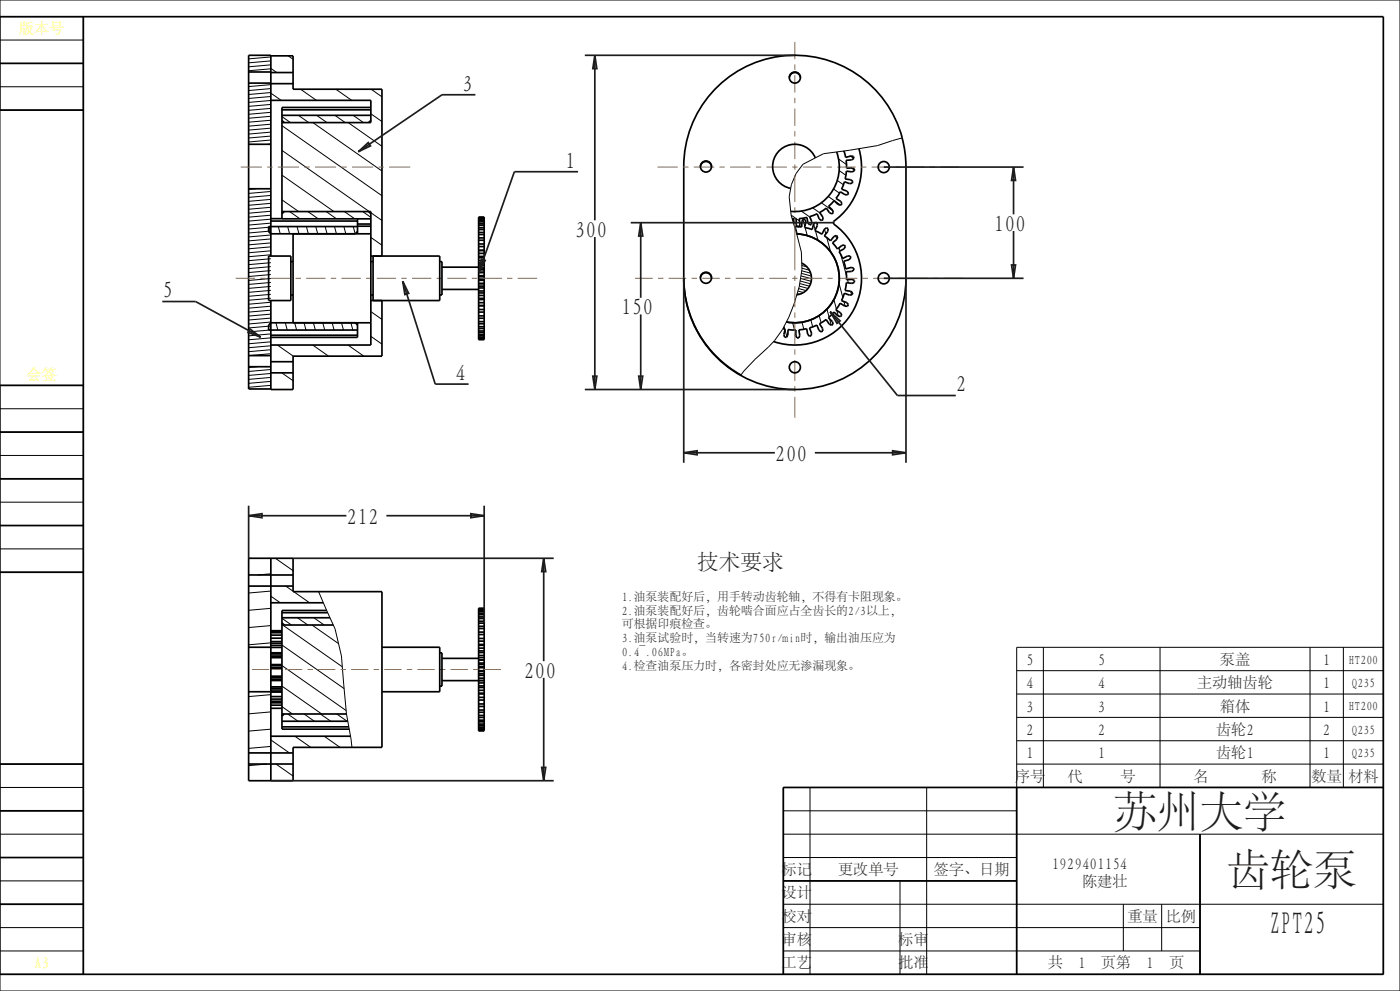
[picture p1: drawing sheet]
<svg xmlns="http://www.w3.org/2000/svg" width="420mm" height="297mm" viewBox="0 0 420 297" stroke-linecap="round" stroke-linejoin="round" font-family="sans-serif">
<g fill="none" stroke="#000" stroke-width=".3">
<path d="M0 0h420v297h-420zM0 5h25v28h-25M0 12h25M0 19h25M81.3 19.4l-6.7 .6M81.3 18.3l-6.7 .5M81.3 17.1l-6.7 .5M86.5 16.7l1.4 1.1M0 26h25M81.3 27.9l3 2.2M81.3 20.5l1.7 1.2M81.3 39.6l-6.7 .6"/>
<path d="M81.3 38.4l-6.7 .6M81.3 37.2l-6.7 .6M81.3 36l-6.7 .6M81.3 34.9l-6.7 .5M81.3 33.7l-6.7 .6M81.3 32.5l-6.7 .6M81.3 31.3l-6.7 .6M81.3 30.1l-6.7 .6M81.3 28.9l-6.7 .6M81.3 27.7l-6.7 .6M81.3 26.6l-6.7 .5M81.3 25.4l-6.7 .5"/>
<path d="M81.3 20.6l-6.7 .6M84.6 37.7l30 21M84.6 34.9l2.5 1.8M87.8 25.1l.1 .1M89.5 34.6l3.1 2.1M90.2 26.7l4.7 3.4M93.9 36.7l20.7 14.6M95 34.6l3.1 2.1M100.5 34.6l3.1 2.1M100.7 26.7l4.8 3.4M104.4 36.7l10.2 7.1M105.9 34.6l3.2 2.1"/>
<path d="M111.3 34.1l3.3 2.3M111.3 26.7l3.3 2.3M77 56.6l-2.4 .2M81.3 59.8l-6.7 .5M81.3 58.6l-6.7 .6M81.3 57.4l-6.7 .6M81.3 43.2h-1M81.3 42l-6.7 .6M81.3 40.8l-6.7 .6M84.6 59.9l5 3.5M84.6 52.5l15.6 10.9M84.6 45.1l26.2 18.3"/>
<path d="M248.4 58.9l3.8 2.6M250.1 56.6l1.7 1.3M251.2 54.1l1.8 1.3M251.5 47.6l2.4 1.7M251.7 51.1l2.1 1.4M253 45.3l.3 .2M255.1 46.8l1 .7M255.4 50.3l.9 .7M270.7 41.3l-7.4 2.3-16.3 2.5-6.1 3.1-2.1 2.8-1.4 3.4-.6 3.6 .6 5.6 1.6 5.5a28.9 28.9 0 0 1-.8 21 30.4 30.4 0 0 1-9.6 14.7l-5.5 5.4-.9 1.3M80.7 67.9l.6 2.2M81.3 79.9l-6.7 .6M81.3 78.7l-6.7 .6"/>
<path d="M81.3 77.5l-6.7 .6M81.3 76.4l-6.7 .5M81.3 75.2l-6.7 .6M81.3 74l-6.7 .6M81.3 72.8l-6.7 .6M81.3 71.6l-6.7 .6M81.3 70.4l-6.7 .6M81.3 69.2l-6.7 .6M81.3 68.1l-6.7 .5M81.3 66.9l-6.7 .6M81.3 65.7l-6.7 .6M81.3 64.5l-6.7 .6"/>
<path d="M81.3 63.3l-6.7 .6M81.3 62.1l-6.7 .6M81.3 60.9l-6.7 .6M83.5 67.9l.6 2.2M86.3 67.9l.6 2.2M86.9 63.4l3.1 2.2M89.1 67.9l.6 2.2M91.9 67.9l.6 2.2M92.4 63.4l3.1 2.2M94.7 67.9l.6 2.2M97.5 67.9l.6 2.2M97.8 63.4l3.1 2.2"/>
<path d="M100.4 67.9l.5 2.2M103.2 67.9l.5 2.2M103.3 63.4l3.1 2.2M106 67.9l.6 2.2M108.8 63.4l2.5 1.7M111.3 71.2l3.3 2.3M111.3 63.7l3.3 2.4M237.3 64.5l2.6 1.7M238.1 66.1l.1 .2M238.6 67.9l.6 2.2M240.4 63.2l2.6 1.9M240.5 79.6l1.6 .4"/>
<path d="M240.9 65.8l.5 2M241.5 68.2l.7 2.4M243.8 62.3l2.2 1.6M244.1 67.1l.5 1.8M244.6 69.2l.8 2.8M246.4 60.8l3.4 2.4M247.4 68.7l.3 1.4M248 71.2l1.2 4.4M250.7 70.6l.3 1.1M251.7 74.3l.3 .9M252.3 76.3l1.6 6.3M81.3 98.9l-6.7 .6"/>
<path d="M81.3 97.7l-6.7 .6M81.3 96.5l-6.7 .6M81.3 95.3l-6.7 .6M81.3 94.1l-6.7 .6M81.3 93l-6.7 .5M81.3 91.8l-6.7 .6M81.3 90.6l-6.7 .6M81.3 89.4l-6.7 .6M81.3 88.2l-6.7 .6M81.3 87l-6.7 .6M81.3 85.8l-6.7 .6M81.3 84.7l-6.7 .5"/>
<path d="M81.3 83.5l-6.7 .6M81.3 82.3l-6.7 .6M81.3 81.1l-6.7 .6M82.8 96.7l.6 2.2M85.6 96.7l.6 2.2M88.4 96.7l.6 2.2M91.2 96.7l.6 2.2M94 96.7l.6 2.2M96.8 96.7l.6 2.2M99.6 96.7l.6 2.2M102.5 96.7l.5 2.2M105.3 96.7l.6 2.2"/>
<path d="M111.3 93.4l3.3 2.3M235.2 97.8l.2 .8M235.5 98.9l.6 2M237.8 96.7l.6 2.2M239.2 88l.7 .2M239.4 87.2l1.6 .5M239.6 86.5l2.2 .6M239.8 85.7l2.6 .7M239.9 85l2.9 .8M240 84.2l3.2 .9M240.2 83.5l3.2 .8M240.3 82.7l3.1 .8"/>
<path d="M240.4 81.9l3 .8M240.5 81.2l2.7 .7M240.6 80.4l2.2 .6M240.6 96.5l.6 2.2M243.2 95.8l.6 2.2M245.7 94.5l.6 2.3M248.1 92.6l.6 2.4M248.9 95.6l.5 1.8M250.2 89.8l.7 2.8M251 93l.5 1.7M251.7 84.8l1.1 4.4M253.2 90.4l.3 1.4"/>
<path d="M254.3 83.8l.2 1M255.2 87.3l.3 1M0 115.5h25v176.5h-25M77.3 109.9l-2.7 .2M81.3 115.5l-6.7 .6M81.3 114.3l-6.7 .6M81.3 113.1l-6.7 .6M81.3 111.9l-6.7 .6M81.3 110.7l-6.7 .6M81.3 106l-6.6 .6M81.3 104.8l-6.7 .6M81.3 103.6l-6.7 .6"/>
<path d="M81.3 102.4l-6.7 .6M81.3 101.3l-6.7 .5M81.3 100.1l-6.7 .6M83.2 103.4l4.8 3.3M84.5 111.7l3.4 2.4M93.8 103.4l4.8 3.3M104.4 103.4l4.8 3.3M111.3 100.8l3.3 2.3M238.7 100.3l.2 .6M0 136.5h25M0 129.5h25M0 122.5h25"/>
<path d="M0 157.5h25M0 150.5h25M0 143.5h25M0 171.5h25M0 164.5h25M75.4 167.3l-.8 .1M81.3 178.7l2.8 1.9M81.3 177.1l-6.7 .6M81.3 172l-4 .3M82.6 167.3l5.3 3.7M85.7 175.6l2.2 1.6M88.1 177.3l4.8 3.3"/>
<path d="M95.6 177.3l4.9 11.2 1.9 8.1 1.5 17.3 1.7 10.1M81.3 192.7l-6.7 .5M81.3 187.5l-6.7 .6M81.3 182.3l-6.7 .6M84.6 199.5l19.2 13.5M84.6 193.3l18.6 13.1M84.6 185.3l2.9 2M84.8 187.3l17.9 12.5M89.2 185.1l3.2 2.2M93.6 187.3l8 5.6M94.2 185.1l3.1 2.2M313 194v42"/>
<path d="M348 194v42M393 194v42M403 194v42M81.3 218.5l-6.7 .6M81.3 213.4l-6.7 .5M81.3 208.2l-6.7 .6M84.6 211.8l3.1 2.2M84.6 205.6l11.9 8.4M86.3 214l3.1 2.2M91.2 214l3.1 2.2M96.1 214l3.1 2.2M101 214l3.1 2.2"/>
<path d="M305 215h110M305 208h110M305 201h110M0 236h25M0 229h25M80 229l-5.4 .5M81.3 221.8l5.5 3.9M81.3 223.7l-6.7 .6M82.8 229l5.1 3.6M88.5 220.6l4.7 3.4M97.3 220.6l4.7 3.4M243 236v56"/>
<path d="M278 236v56M305 229h110M305 222h110M415 236h-180v56h180v-98h-110v98M0 257h25M0 250h25M0 243h25M235 257h70M235 250h180M235 243h70M360 250v42M0 278h25"/>
<path d="M0 271h25M0 264h25M235 278h125M235 271h180M235 264h70M270 264v28M337 271v14M348.5 271v14M0 285h25M235 285h125"/>
</g>
<g fill="none" stroke="#000" stroke-width=".51">
<path d="M0 5h415v287h-415M0 19h25M25 5v287M81.3 16.7h6.6v10h26.7v50h-3.3M0 33h25M74.6 24.9h6.7M74.6 21.6h6.7M81.3 30.1h30v6.6h-26.7M81.3 25.1h6.6M81.3 21.7h6.6M84.6 36.1l.7 .6M84.6 34.6h26.7"/>
<path d="M84.6 32.9h26.7M111.3 32.2h-26.7v33.4M111.3 36.1l-.7 .6M74.6 56.6h6.7M74.6 43.2h6.7M253.2 45.3l.5 1.9 1.6-.5 .8 .2 .1 .6-.7 .4-1.7 .1 .2 2.4 1.6-.1 .7 .3v.2v.4l-.7 .3-1.7-.2-.3 2.3 1.6 .3 .6 .4-.1 .6-.8 .1-1.6-.5-.8 2.2 1.6 .6 .5 .6-.3 .5-.8-.1-1.4-.8-1.3 2 1.4 .9 .4 .6-.4 .5-.8-.2-1.1-1.2-1.7 1.7 1.2 1.2 .2 .7-.4 .4-.8-.4-.9-1.3-2 1.3 .9 1.4 .1 .7-.5 .3-.6-.5-.7-1.5-2.2 .8 .6 1.6-.1 .8-.5 .1-.5-.6-.3-1.6-2.4 .3 .3 1.7-.2 .7h-.6l-.4-.7 .1-1.6h-1.3M257.7 44.6a20 20 0 0 1-7.6 21.7v.8a20 20 0 0 1 6.2 25.4 20 20 0 0 1-24.2 9.9M81.3 76.7v-60.1h-6.7v100h6.7M81.3 66.2h26M81.3 65.5l30 .1M84.6 63.4h26.7v6.7M85.3 63.4l-.7 .7"/>
<path d="M107.3 67.9h-26.7v1.5l.7 .7h25.3l.7-.7M107.3 65.6v4.5M107.3 67.8h4M107.3 67.1h4M110.6 63.4l.7 .7M143.6 79.4h1.7M143.6 78.8h1.7M143.6 78.1h1.7M143.6 77.2h1.7M143.6 76.9h1.7M143.6 75.9h1.7M143.6 75.1h1.7"/>
<path d="M143.6 75h1.7M143.6 73.9h1.7M143.6 73.1h1.7M143.6 72h1.7M143.6 71.3h1.7M143.6 70.3h1.7M143.6 69.7h1.7M143.6 68.8h1.7M143.6 68.3h1.7M143.6 67.5h1.7M143.6 67.1h1.7M143.6 66.5h1.7"/>
<path d="M143.6 66.2h1.7M143.6 65.7h1.7M143.6 65.5h1.7M143.6 65.3h1.7M143.6 65.2h1.7M237.6 65.5l.6 .7v1M238.3 67.9l2.2 .1 .1-1.7 .4-.6 .5 .1 .3 .8-.4 1.6 2.3 .6 .4-1.6 .5-.6 .5 .2 .1 .8-.7 1.5 2.1 1.1 .7-1.5 .7-.4 .4 .3-.1 .8-1 1.3 1.8 1.5 1.1-1.4 .7-.2 .4 .4-.3 .7-1.2 1.1 1.5 1.8 1.3-1 .7-.2 .3 .5-.4 .7-1.5 .8 1.1 2.1 1.5-.8h.8l.2 .6-.6 .6-1.6 .4 .6 2.3 1.6-.5 .8 .2 .1 .6-.7 .4-1.7 .2 .2 2.3 1.6-.1 .7 .4v.5l-.8 .3-1.6-.2-.4 2.3 1.7 .3 .6 .5-.1 .5-.8 .2-1.6-.6-.9 2.2 1.6 .6 .5 .6-.2 .5h-.9l-1.3-.9-1.4 2 1.5 .9 .3 .6-.3 .5-.8-.2-1.2-1.2-1.7 1.7 1.2 1.2 .2 .7-.4 .4-.7-.4-1-1.3-2 1.2 1 1.5v.7l-.5 .3-.6-.5-.6-1.6-2.3 .9 .7 1.6-.1 .7-.6 .2-.5-.7-.3-1.6-2.3 .4 .2 1.6-.2 .8h-.6l-.4-.7 .1-1.7-2.4-.1-.1 1.7-.4 .6-.5-.1-.2-.8 .4-1.6-.7-.1M239 70.1a13.3 13.3 0 0 1 12.7 14.9 13.3 13.3 0 0 1-15.8 11.5M240.5 78.9a5 5 0 0 1 2.9 5.3 5 5 0 0 1-4.4 4.1M81.3 90.1v26.6h6.6v-10h26.7v-16.6h-3.3M107.3 96.7v4.4h-26M107.3 97.4l-.7-.7h-25.3l-.7 .7v1.5h26.7"/>
<path d="M111.3 96.7v6.7h-30M143.6 99.6h1.7M143.6 99.2h1.7M143.6 98.5h1.7M143.6 97.9h1.7M143.6 97h1.7M143.6 96.4h1.7M143.6 95.4h1.7M143.6 94.7h1.7M143.6 93.5h1.7M143.6 92.8h1.7M143.6 91.7h1.7"/>
<path d="M143.6 91.5h1.7M143.6 90.7h1.7M143.6 89.8h1.7M143.6 89.4h1.7M143.6 88.5h1.7M143.6 87.8h1.7M143.6 87.2h1.7M143.6 86.3h1.7M143.6 85.7h1.7M143.6 85h1.7M143.6 84.9h1.7M143.6 84h1.7"/>
<path d="M143.6 83.7h1.7M143.6 83h1.7M143.6 82.6h1.7M143.6 81.7h1.7M143.6 81.6h1.7M143.6 80.9h1.7M143.6 80.3h1.7M0 115.5h25M74.6 109.9h6.7M74.6 106.6h6.7M81.3 111.7h6.6M81.3 108.4h6.6"/>
<path d="M81.3 100.5h26M143.6 101.7h1.7M143.6 101.6h1.7M143.6 101.5h1.7M143.6 101.3h1.7M143.6 101h1.7M143.6 100.6h1.7M143.6 100.2h1.7M143.6 101.7v-36.6h1.7v36.6M0 129.5h25M0 157.5h25M0 143.5h25"/>
<path d="M0 171.5h25M74.6 172.3h13.3v-5h-13.3v66.7h13.3v-5h-13.3M74.6 175.6h13.3v1.7h26.7v46.7h-26.7v1.7l-13.3-.1M81.3 167.3v66.7M74.6 194h6.7M81.3 199.4h3.3M81.3 199.2h3.3M81.3 197.1h3.3M81.3 196.8h3.3M81.3 196.3h3.3M81.3 195.8h3.3M81.3 195.6h3.3"/>
<path d="M81.3 194h3.3M81.3 193.4h3.3M81.3 192.8h3.3M81.3 192.3h3.3M81.3 191.3h3.3M81.3 190.3h3.3M81.3 189.6h3.3M81.3 189.2h3.3M81.3 189h3.3M81.3 180.6h15.7M84.6 186.6l.7 .7M84.6 187.3h15.4"/>
<path d="M84.6 185.1h14.4M84.6 183.6h13.7M98 183h-13.4v35.5h20.2M143.6 182.3h1.7v36.7h-1.7zM143.6 199.9h1.7M143.6 199.2h1.7M143.6 198.7h1.7M143.6 197.8h1.7M143.6 197.1h1.7M143.6 196.4h1.7M143.6 195.6h1.7M143.6 195.1h1.7"/>
<path d="M143.6 194.2h1.7M143.6 193.4h1.7M143.6 193.1h1.7M143.6 192.1h1.7M143.6 191.3h1.7M143.6 190.2h1.7M143.6 189.4h1.7M143.6 188.4h1.7M143.6 187.7h1.7M143.6 186.8h1.7M143.6 186.2h1.7M143.6 185.4h1.7"/>
<path d="M143.6 184.9h1.7M143.6 184.2h1.7M143.6 183.8h1.7M143.6 183.3h1.7M143.6 183.1h1.7M143.6 182.7h1.7M143.6 182.5h1.7M143.6 182.4h1.7M74.6 207.3h10M81.3 212.3h3.3M81.3 211.3h3.3M81.3 210.6h3.3"/>
<path d="M81.3 210.2h3.3M81.3 209.5h3.3M81.3 208.8h3.3M81.3 207.4h3.3M81.3 206.8h3.3M81.3 206.3h3.3M81.3 205.8h3.3M81.3 204h3.3M81.3 203.7h3.3M81.3 203.2h3.3M81.3 202.8h3.3M81.3 202.7h3.3"/>
<path d="M81.3 200.4h3.3M81.3 200h3.3M84.6 217.8h20M84.6 216.2h19.7M84.6 214h19.3M85.3 214l-.7 .6M143.6 218.9h1.7M143.6 218.7h1.7M143.6 218.5h1.7M143.6 218.2h1.7M143.6 217.9h1.7M143.6 217.4h1.7"/>
<path d="M143.6 217h1.7M143.6 216.3h1.7M143.6 215.8h1.7M143.6 215h1.7M143.6 214.4h1.7M143.6 213.5h1.7M143.6 212.8h1.7M143.6 211.7h1.7M143.6 211h1.7M143.6 209.8h1.7M143.6 209h1.7M143.6 208h1.7"/>
<path d="M143.6 207.7h1.7M143.6 206.9h1.7M143.6 206h1.7M143.6 205.6h1.7M143.6 204.7h1.7M143.6 204h1.7M143.6 203.3h1.7M143.6 202.4h1.7M143.6 201.9h1.7M143.6 201.2h1.7M143.6 201h1.7M143.6 200.1h1.7"/>
<path d="M0 229h25M81.3 220.6h23.9M305 236v56M415 236h-180v56M0 257h25M0 243h25M360 250v42M0 271h25M235 264h70"/>
</g>
<!-- layer: 02___PRT_ALL_AXES -->
<g fill="none" stroke="#000" stroke-width=".51">
<path d="M236.8 23.2a1.67 1.67 0 0 1 1.7-1.5 1.67 1.67 0 0 1 1.6 1.5M210.1 49.9a1.67 1.67 0 0 1 1.7-1.5 1.67 1.67 0 0 1 1.6 1.5M244.6 47.3a6.7 6.7 0 0 0-11.3-1.6 6.7 6.7 0 0 0 3.9 10.8M251 45.5a13.3 13.3 0 0 1-13.8 17.8M270.6 41.3a33.3 33.3 0 0 1 1.2 8.8v33.3a33.3 33.3 0 0 1-33.3 33.3 33.3 33.3 0 0 1-33.4-33.3M270.7 41.3a33.3 33.3 0 0 0-36.6-24.4 33.3 33.3 0 0 0-29 33v33.3a33.3 33.3 0 0 0 17.2 29.2M80.6 76.7h6.7v13.4h-6.7zM87.3 78.4h.6M87.9 70.1h23.4v26.6h-23.4zM111.3 78.4h.6M111.9 76.7h20v13.4h-20zM131.9 78.4h.7v10h-.7"/>
<path d="M239 70.1a13.3 13.3 0 0 1 12.7 14.9 13.3 13.3 0 0 1-15.8 11.5M87.3 88.4h.6M111.3 88.4h.6M132.6 86.7h11M132.6 80.1h11M210.1 83.2a1.67 1.67 0 0 1 1.7-1.5 1.67 1.67 0 0 1 1.6 1.5M143.6 101.7h1.7M87.9 172.3v3.3M114.6 194h17.3v13.3h-17.3M131.9 195.6h.7v10h-.7M132.6 197.3h11M132.6 204h11"/>
<path d="M87.9 225.7v3.3"/>
<circle cx="238.5" cy="23.2" r="1.67"/>
<circle cx="211.8" cy="49.9" r="1.67"/>
<circle cx="265.1" cy="50.1" r="1.67"/>
<circle cx="211.8" cy="83.2" r="1.67"/>
<circle cx="265.1" cy="83.4" r="1.67"/>
<circle cx="238.5" cy="110.1" r="1.67"/>
</g>
<g fill="none" stroke="#963" stroke-width=".3">
<path d="M238.5 12.6v5.1M238.5 19.3v1.6M238.5 22.5v5.2M238.5 29.3v1.6M238.5 32.5v5.2M238.5 39.3v1.6M72.2 50.1h6.4M80.2 50.1h1.6M83.4 50.1h6.3M91.3 50.1h1.6M94.5 50.1h6.3M102.4 50.1h1.6"/>
<path d="M105.6 50.1h6.4M113.5 50.1h1.6M116.7 50.1h6.4M197.2 50.1h6.2M204.9 50.1h1.6M208.1 50.1h6.2M215.9 50.1h1.5M219 50.1h6.2M226.8 50.1h1.6M229.9 50.1h6.2M237.7 50.1h1.6M238.5 42.5v5.2"/>
<path d="M238.5 49.3v1.6M238.5 52.5v8M240.9 50.1h5.5M248 50.1h1.6M251.2 50.1h5.5M258.3 50.1h1.6M261.5 50.1h5.5M268.6 50.1h1.6M271.8 50.1h5.5M278.9 50.1h1.6M282.1 50.1h5.6M238.5 62.1v1.6"/>
<path d="M238.5 65.3v15.7M70.7 83.4h5.8M78.1 83.4h1.6M81.3 83.4h5.8M88.7 83.4h1.6M91.9 83.4h5.8M99.3 83.4h1.6M102.4 83.4h5.8M109.8 83.4h1.6M113 83.4h5.8M120.4 83.4h1.6M123.6 83.4h5.8"/>
<path d="M131 83.4h1.6M134.2 83.4h5.8M141.6 83.4h1.6M144.8 83.4h5.8M152.1 83.4h1.6M155.3 83.4h5.8M190.5 83.4h5.3M197.4 83.4h1.6M200.6 83.4h5.3M207.5 83.4h1.6M210.7 83.4h5.2M217.5 83.4h1.6"/>
<path d="M220.7 83.4h5.3M227.6 83.4h1.6M230.8 83.4h5.3M237.7 83.4h1.6M238.5 82.6v1.6M238.5 85.8v6.3M238.5 93.7v1.5M238.5 96.8v6.3M240.9 83.4h5.7M248.2 83.4h1.6M251.4 83.4h5.8M258.8 83.4h1.6"/>
<path d="M262 83.4h5.7M269.3 83.4h1.6M272.5 83.4h5.8M279.9 83.4h1.6M283.1 83.4h5.8M238.5 104.7v1.6M238.5 107.9v6.2M238.5 115.7v1.6M238.5 118.9v6.3M75.6 200.6h5.1M82.3 200.6h1.6M85.5 200.6h5.2"/>
<path d="M92.3 200.6h1.6M95.5 200.6h5.1M102.2 200.6h1.6M105.4 200.6h5.1M112.1 200.6h1.6M115.3 200.6h5.2M122.1 200.6h1.6M125.2 200.6h5.2M132 200.6h1.6M135.2 200.6h5.1M141.9 200.6h1.6M145.1 200.6h5.2"/>
</g>
<!-- layer: 31_DETAILS -->
<path d="M142.6 28.4h-10l-25.1 17.1M107.5 45.5l3-2.8 .6 1zM173.4 51.5h-19.1l-10.6 30.1M144.4 77.6l1.2 .4-1.9 3.6zM48.7 90.4h10l19.5 10.6M75 98.6l3.2 2.4-3.8-1.4zM120.8 84.3l1.8 3.6-1.1 .4zM120.8 84.3l9.8 30.8h10M249.1 93.4l2.9 2.8-.9 .7zM249.1 93.4l20.1 25.1h17.5" fill="none" stroke="#1c1c1c" stroke-width=".51"/>
<!-- layer: 32_DRAFT_DIMS -->
<g fill="none" stroke="#1c1c1c" stroke-width=".51">
<path d="M175.4 16.6h63.1M178.4 16.6l.6 4h-1.2zM178.4 16.6v49.4M265.1 50.1h42M304.1 50.1l.6 4h-1.2zM304.1 50.1v14.1M178.4 71v45.7M189.2 66.7h60.9M192.2 66.7l.6 4h-1.2zM192.2 66.7v22.5M303.5 79.4h1.2l-.6 4zM304.1 69.2v14.2"/>
<path d="M192.2 94.2v22.5M205.1 83.2v55.5M265.1 83.4h42M271.8 83.4v55.3M175.4 116.7h63.1M177.8 112.7h1.2l-.6 4zM191.6 112.7h1.2l-.6 4zM205.1 135.7l4-.6v1.2zM205.1 135.7h27.4M244.5 135.7h27.3M267.8 135.1l4 .6-4 .6zM74.6 154.6l4-.6v1.2z"/>
<path d="M74.6 151.6v15.7M74.6 154.6h29.3M115.9 154.6h29.4M141.3 154l4 .6-4 .6zM145.3 151.6v35.2M87.9 167.3h78.2M163.1 167.3l.6 4h-1.2zM163.1 167.3v30.8M163.1 203.1v30.9M81.3 234h84.8M162.5 230h1.2l-.6 4z"/>
</g>
<g font-size="13" fill="#1c1c1c">
<text x="334" y="248">苏州大学</text>
<text x="368" y="265.5">齿轮泵</text>
</g>
<text font-size="9.1" fill="#1c1c1c" x="380.7" y="279.8">ZPT25</text>
<g font-size="6.5" fill="#1c1c1c">
<text x="138.6" y="27.1">3</text>
<text x="169.4" y="50.2">1</text>
<text x="172.4" y="71">300</text>
<text x="298.1" y="69.2">100</text>
<text x="48.7" y="89.1">5</text>
<text x="186.2" y="94.2">150</text>
<text x="136.6" y="113.9">4</text>
<text x="286.7" y="117.3">2</text>
<text x="232.5" y="138.2">200</text>
<text x="103.9" y="157.1">212</text>
<text x="209.1" y="170.7">技术要求</text>
<text x="157.1" y="203.1">200</text>
</g>
<g font-size="4.6" fill="#ff0">
<text x="5.7" y="10.3">版本号</text>
<text x="7.9" y="113.8">会签</text>
<text x="10.2" y="290.3">A3</text>
</g>
<g font-size="4.6" fill="#1c1c1c">
<text x="307.9" y="199.3">5</text>
<text x="329.4" y="199.3">5</text>
<text x="366" y="199.3">泵盖</text>
<text x="396.9" y="199.3">1</text>
<text x="307.9" y="206.3">4</text>
<text x="329.4" y="206.3">4</text>
<text x="359.1" y="206.3">主动轴齿轮</text>
<text x="396.9" y="206.3">1</text>
<text x="307.9" y="213.3">3</text>
<text x="329.4" y="213.3">3</text>
<text x="366" y="213.3">箱体</text>
<text x="396.9" y="213.3">1</text>
<text x="307.9" y="220.3">2</text>
<text x="329.4" y="220.3">2</text>
<text x="364.8" y="220.3">齿轮2</text>
<text x="396.9" y="220.3">2</text>
<text x="307.9" y="227.3">1</text>
<text x="329.4" y="227.3">1</text>
<text x="364.8" y="227.3">齿轮1</text>
<text x="396.9" y="227.3">1</text>
<text x="304.5" y="234.3">序号</text>
<text x="320.3" y="234.3">代</text>
<text x="336.2" y="234.3">号</text>
<text x="358" y="234.3">名</text>
<text x="378.5" y="234.3">称</text>
<text x="393.5" y="234.3">数量</text>
<text x="404.5" y="234.3">材料</text>
<text x="234.4" y="262.3">标记</text>
<text x="251.4" y="262.3">更改单号</text>
<text x="280.1" y="262.3">签字、日期</text>
<text x="315.5" y="260.5">1929401154</text>
<text x="234.4" y="269.3">设计</text>
<text x="324.6" y="265.8">陈建壮</text>
<text x="234.4" y="276.3">校对</text>
<text x="338.2" y="276.3">重量</text>
<text x="349.7" y="276.3">比例</text>
<text x="234.4" y="283.3">审核</text>
<text x="269.5" y="283.3">标审</text>
<text x="234.4" y="290.3">工艺</text>
<text x="269.4" y="290.3">批准</text>
<text x="314.3" y="290.3">共</text>
<text x="323.4" y="290.3">1</text>
<text x="330.2" y="290.3">页第</text>
<text x="343.9" y="290.3">1</text>
<text x="350.7" y="290.3">页</text>
</g>
<g font-size="3.6" fill="#1c1c1c">
<text x="186.5" y="180.1">1.油泵装配好后，用手转动齿轮轴，不得有卡阻现象。</text>
<text x="186.5" y="184.2">2.油泵装配好后，齿轮啮合面应占全齿长的2/3以上，</text>
<text x="186.5" y="188.3">可根据印痕检查。</text>
<text x="186.5" y="192.5">3.油泵试验时，当转速为750r/min时，输出油压应为</text>
<text x="186.5" y="196.6">0.4~.06MPa。</text>
<text x="186.5" y="200.7">4.检查油泵压力时，各密封处应无渗漏现象。</text>
<text x="404.5" y="198.9">HT200</text>
<text x="405.4" y="205.9">Q235</text>
<text x="404.5" y="212.9">HT200</text>
<text x="405.4" y="219.9">Q235</text>
<text x="405.4" y="226.9">Q235</text>
</g>
</svg>
